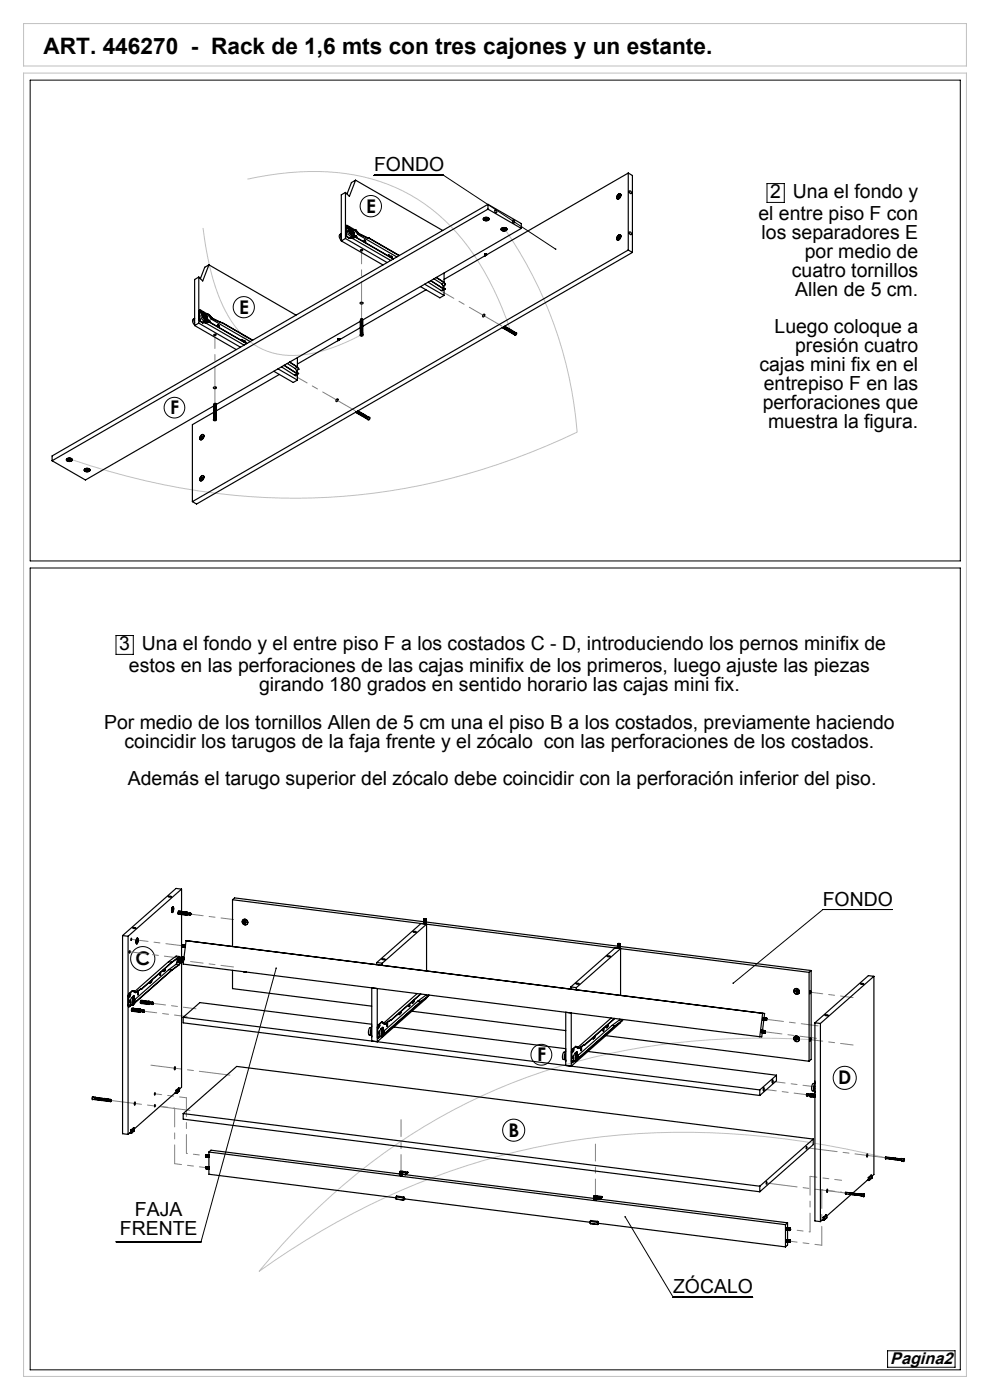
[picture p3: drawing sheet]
<svg xmlns="http://www.w3.org/2000/svg" width="210mm" height="297mm" viewBox="0 0 210 297" stroke-linecap="round" stroke-linejoin="round" font-family="sans-serif">
<path d="M5 15.5h200v276.5h-200zM5 5h200v9h-200zM52.5 38a55.1 55.1 0 0 1 26.3 0 38.8 38.8 0 0 1 22.7 17.5 67.8 67.8 0 0 1 6.8 14.8M43.1 48.4a48.7 48.7 0 0 0 5.4 18.7 15.2 15.2 0 0 0 16.5 8.1 37.1 37.1 0 0 0 11.7-4.2M106.9 48.4a87.8 87.8 0 0 1 15.5 43.3 136.3 136.3 0 0 1-99.3 8.3l-7.8-2.5M171.8 220.5a147.7 147.7 0 0 0-63.2 9.2 131.7 131.7 0 0 0-53.7 40 152.3 152.3 0 0 1 80.5-29.2 174.7 174.7 0 0 1 52.4 5.1" fill="none" stroke="#c0c0c0" stroke-width=".21"/>
<g fill="none" stroke="#000" stroke-width=".21">
<path d="M6.4 17h197.3v102h-197.3zM79.3 37.2h14.8l23.8 15.7M162.7 38.9h3.7v4h-3.7zM6.4 120.5h197.3v170.1h-197.3zM24.6 134.8h3.7v4h-3.7zM189.3 192.9h-14.7l-19.1 15.7M58.6 205.4l-16 58.1h-18M132.6 258.1l10.2 17.1h16.9M188.3 286.6h14.3v3.5h-14.3z"/>
<circle cx="78.7" cy="43.7" r="2.27"/>
<circle cx="51.7" cy="65.2" r="2.25"/>
<circle cx="37" cy="86.5" r="2.19"/>
<circle cx="30.3" cy="203.4" r="2.57"/>
<circle cx="109" cy="239.8" r="2.34"/>
<circle cx="114.8" cy="223.8" r="2.21"/>
<circle cx="179.2" cy="228.7" r="2.45"/>
</g>
<path d="M38.4 203.3l-10.9-1.4M38.8 200.6l-11-1.3M162.3 218.9l10.9 1.4M162.6 216.2l10.9 1.4M85.1 248.5v-11M126.3 253.7v-11" fill="none" stroke="#808080" stroke-width=".21" stroke-dasharray="15.2 1.3 1.3 1.3" stroke-dashoffset="11.6"/>
<path d="M40.3 235.6l-16.8-2.1M48.8 228.1l-16.8-2.1M179.4 253.1l-16.8-2.1M187.8 245.6l-16.7-2.1" fill="none" stroke="#808080" stroke-width=".21" stroke-dasharray="15.2 1.3 1.3 1.3" stroke-dashoffset="8.7"/>
<path d="M49.5 195.1l-9.1-1.2M39.7 215.7l-9.1-1.2M41.6 214l-9.1-1.1M49.5 205.1l-9.1-1.1M171.8 210.5l9.2 1.1M162 231.1l9.1 1.1M163.9 229.4l9.1 1.2M171.8 220.5l9.2 1.2" fill="none" stroke="#808080" stroke-width=".21" stroke-dasharray="15.2 1.3 1.3 1.3" stroke-dashoffset="12.5"/>
<path d="M32.8 234.6l4.2 .5M43.8 245.2l-4.3-.5M178.5 252.9l-4.2-.5M167.6 260.8l4.2 .5" fill="none" stroke="#808080" stroke-width=".21" stroke-dasharray="15.2 1.3 1.3 1.3" stroke-dashoffset="15"/>
<path d="M37 235.1v11.8M39.5 244.7v-11.8M174.3 252.4v11.8M171.8 261.3v-11.7" fill="none" stroke="#808080" stroke-width=".21" stroke-dasharray="15.2 1.3 1.3 1.3" stroke-dashoffset="11.3"/>
<path d="M39.5 232.9l-6.7-.9M37 246.9l6.8 .8M171.8 249.6l6.7 .8M174.3 264.2l-6.7-.9" fill="none" stroke="#808080" stroke-width=".21" stroke-dasharray="15.2 1.3 1.3 1.3" stroke-dashoffset="13.8"/>
<path d="M76.7 67.7v-14.6M106.4 69.2l-12.6-7.4M45.6 85.7v-14.7M75.3 87.1l-12.7-7.3" fill="none" stroke="#808080" stroke-width=".21" stroke-dasharray="15.2 1.3 1.3 1.3" stroke-dashoffset="7.3"/>
<path d="M155.4 208.5v.2l.1-.1-.1 .1h.3l-.1-.3zM58.5 205.3l-.1 .2h.3v-.2l-.1 .1v-.2zM132.5 258a.17 .17 0 0 0 .1 .3 .17 .17 0 0 0 .2-.2 .17 .17 0 0 0-.3-.1l.1 .1zM117.8 52.7l-.1 .2 .3 .1-.1-.1 .1 .1v-.3z" fill="#000"/>
<g fill="none" stroke="#000" stroke-width=".25">
<path d="M75.4 38.2l18.5 10.7M75.4 38.2l-1.3 3.5-.8-.9M75.4 38.2l-.9 .5-.9 2.5M133.3 36.7l-39.1 22.6M133.3 36.7v16.3M133.3 36.7l.8 .5v16.4M42.2 58.8l-.9 .5v9.8M42.2 58.8v9.8M44.3 56.2l18.5 10.7M44.3 56.2l-1.3 3.4-.8-.8M44.3 56.2l-.9 .5-.9 2.4M72.4 50.5l-.2-.6 .2-.3-.3 .1a.88 .88 0 0 0 .3 1.3"/>
<path d="M72.4 51.1l8.8 5.1M73.3 50.6l8.8 5.1M73.3 40.8v9.8M73.3 50.6l-.9 .5M73.3 40.8l-.9 .5v9.8M73.3 49.7h.2M73.3 48v1.7M73.4 48l.2-.2 1.6 .9M73.4 48v1.6M73.4 49.6l.1 .1M73.4 49.6l-.1 .1M73.4 48h-.1"/>
<path d="M73.4 49.8l.3 .4M73.4 49.8l.2 .5M73.4 49.8h.1M73.5 49.7v.1M73.5 47.8l-.2 .2M73.5 49.7h.1M73.6 48l.2 .3M73.6 50.3l.5 .2M73.7 50.2l.4 .3M73.7 50.2l-.1 .1M73.8 48.4v.1M73.8 48.3v.1"/>
<path d="M73.8 48.2l-.2-.2v.3l.2 .1M73.8 48.2v.2M73.8 48.4h.1M73.8 48.2v.1M74 48.2l.2 .3a.79 .79 0 0 0-.3 1.1 .79 .79 0 0 0 1.1 .3h.1M74.1 50.5l.7 .1M74.1 48.6a.82 .82 0 0 1 .9 .4 .82 .82 0 0 1-.1 1l-.4-.2-.3-.3-.2-.5zM74.1 50.5h.1M74.2 50.5h-.1M74.2 48.7a.73 .73 0 0 1 .7 .3 .73 .73 0 0 1-.1 .9l-.6-.4-.1-.4zM74.2 50.4l-.1 .1M74.2 48.6l.4 .1 .3 .3 .1 .6-.1 .3"/>
<path d="M74.3 48.5l-.3-.3 .2 .4M74.4 49h.2a.22 .22 0 0 1 .2 .3 .22 .22 0 0 1-.2 .2zM74.4 49v.4l.3 .1M74.8 50.6h.1M74.8 50.6l8.1 4.7M74.9 50h.2M75 49.9v.2v-.1M75 49.9h.1M75.1 49.8v.2M75.1 49.7v.1a.22 .22 0 0 1 .2 .2 .22 .22 0 0 1-.3 .2l-.2-.2M75.2 48.8l.7 .9M75.2 48.8l.3 .1"/>
<path d="M75.2 48.7v.1M75.2 48.7l.3 .1M75.2 48.7h.1M75.3 50l.3 .4M75.4 50.2l-1.2 .2M75.4 50.3l-1.2 .2M75.4 50.2v.1M75.4 50.3l-.6 .3M75.4 50.3l8 4.7M75.4 50.2l8.1 4.7M75.4 50.2h.1M75.4 50l.2 .4"/>
<path d="M75.4 50.1v.1M75.4 50.2v-.2h.1l.1 .4M75.4 50.2l.1 .1M75.5 48.9l.6 .7M75.5 48.8l.6 .7 1.8 .9M75.5 48.8v.1M75.9 49.7l8.3 4.8M76.1 49.6l-.2 .1M76.1 49.6l1.8 .9M76.5 53h.1a.21 .21 0 0 1 .2-.1 .21 .21 0 0 1 .1 .3h-.1a.21 .21 0 0 1-.2 0 .21 .21 0 0 1-.1-.2zM77.3 50.9l.2 .3M77.5 51.2v.3"/>
<path d="M77.6 51.2l-.3-.3v.4M77.6 51.2v.3M77.6 51.2h-.1M77.9 50.4v.1M77.9 50.5l.4 .1M77.9 50.4l.4 .1M78.3 50.5l6.4 3.7M78.3 50.6l6.4 3.6M78.3 50.5v.1M82.4 54.1l.2 .3 .1-.1-.2-.3-.1 .3M82.9 54.3l.3 .4M82.9 54.6v-.2l.1-.1 .2 .5"/>
<path d="M90.8 59.9l2.8 1.7M91.3 59.6l2.8 1.7M91.4 59.5l2.7 1.8h.3M92.1 59.2l1.6 1M92.5 58.9l1.7 1M92.6 58.8l1.6 1.1M94.2 59.9l.3 .5M94.2 59.9l-.5 .3M94.2 57.9v2M102.5 46.3l.6-.2a.43 .43 0 0 1 .6 .4 .43 .43 0 0 1-.6 .3 .41 .41 0 0 1-.5-.1 .41 .41 0 0 1-.1-.4zM102.6 46.3l.5-.2a.43 .43 0 0 1 .7 .4 .43 .43 0 0 1-.7 .3 .39 .39 0 0 1-.4 0 .39 .39 0 0 1-.1-.5zM102.8 54h.1"/>
<path d="M102.8 54v.3M102.9 53.9l-.1 .1M102.9 53.9h.1M102.9 53.9v.4M102.9 53.9v.3M103 46.4v.1M103 46.5h.1M103 53.9h.1M103 46.5v.1M103 53.9v.3M103 46.5l-.1-.1 .3 .2M103.1 53.9h.1"/>
<path d="M103.1 53.9v.2M103.1 46.5l.1 .1M103.1 46.4h.2l-.1 .1M103.1 46.5l-.1 .1M103.2 53.9h.1M103.2 53.9v.2M103.2 53.9l.1 .1M103.2 54h.1M103.2 46.3l.3-.1-.1 .2zM103.3 46.4l-.1 .2M103.3 46.5h-.1M103.5 46.2l-.1 .2"/>
<path d="M103.5 43.4l-92.4 53.3v1M103.5 43.4v1M103.5 44.4l-92.4 53.3M103.5 44.4l7.1 4.1M103.5 43.4l7.1 4v1.1M103.7 46.3v.2M105 44.5l.3 .2a.22 .22 0 0 1 .1 .3 .22 .22 0 0 1-.3 .1zM106.3 48.5l.6-.2a.43 .43 0 0 1 .6 .4 .43 .43 0 0 1-.7 .3 .4 .4 0 0 1-.4-.1 .4 .4 0 0 1-.1-.4zM106.4 48.4l.5-.1a.43 .43 0 0 1 .6 .3 .43 .43 0 0 1-.6 .4 .39 .39 0 0 1-.5-.1 .39 .39 0 0 1 0-.5zM106.7 48.7h.1M106.8 48.7h.1M106.9 48.6l-.1 .1"/>
<path d="M106.9 48.7h-.1M106.9 48.7h.1M106.9 48.6l.1 .1M106.9 48.6v.1M107 48.5v.1zM107 48.5l-.3 .1h.1M107 48.7h.1M107 48.4h.3l-.1 .2zM107.2 48.5v.1M107.5 48.5v.1M108.7 46.7l.4 .1a.22 .22 0 0 1 .1 .3 .22 .22 0 0 1-.3 .1zM110.6 48.5l-33.6 19.4"/>
<path d="M130.9 50.9h.3M130.9 42.2h.3M131.1 41.3a.37 .37 0 0 1 .6-.1 .37 .37 0 0 1-.1 .6l-.1 .1a.41 .41 0 0 1-.6 .3 .41 .41 0 0 1 0-.7zM131.1 50a.37 .37 0 0 1 .6-.1 .37 .37 0 0 1-.1 .6l-.1 .1a.41 .41 0 0 1-.6 .3 .41 .41 0 0 1 0-.7zM131.1 41.7h.1M131.1 50.4h.1M131.1 50.9v.1M131.1 42.2h.1M131.1 49.9a.37 .37 0 0 1 .6 0 .37 .37 0 0 1-.1 .6 .4 .4 0 0 1-.3 .4 .4 .4 0 0 1-.5-.3zM131.1 41.2a.37 .37 0 0 1 .6 0 .37 .37 0 0 1-.1 .6 .4 .4 0 0 1-.3 .4 .4 .4 0 0 1-.5-.3zM131.2 41.7h.1M131.2 50.4h.1"/>
<path d="M131.2 41.5h.1M131.2 50.2l.2 .1M131.2 41.7l.1 .1M131.2 50.4l.1 .1M131.2 41.5v.1M131.2 50.2v.1M131.2 50.3l-.1 .1M131.2 50.3h.1M131.2 41.6l-.1 .1M131.2 41.6h.1M131.3 41.5v.1M131.3 50.3l-.1 .1"/>
<path d="M131.3 41.6l-.1 .1M131.3 50.2v.1M131.3 41.5l.1 .1M131.3 41.5h.1M131.4 41.6l-.2 .2v-.1M131.4 50.3l-.2 .2v-.1M131.5 41.4h.2l-.2 .2zM131.5 50.1v.2l.2-.2M131.5 50.1h.2M131.5 41.4h.1M131.5 41.4h.2M133.3 53l-92.5 53.4"/>
<path d="M133.3 53l.8 .6M133.5 40.5l.3 .1a.25 .25 0 0 1 .2 .2 .25 .25 0 0 1-.3 .3l-.2-.3zM133.5 49.2l.3 .1a.25 .25 0 0 1 .2 .3 .25 .25 0 0 1-.3 .2l-.2-.3zM134.1 53.6l-92.4 53.3-.9-.5M41.3 68.4l-.2-.5 .2-.4a.79 .79 0 0 0-.4 .7 .79 .79 0 0 0 .4 .7M41.3 69.1l8.8 5.1M42.2 68.6l-.9 .5M42.2 68.6l8.8 5.1M42.2 66v1.6M42.2 67.6l.1 .1M42.3 66l.2-.2 1.6 .8M42.3 66v1.6"/>
<path d="M42.3 67.6l.1 .1M42.3 66h-.1M42.3 67.6h-.1M42.3 67.7l.3 .5M42.3 67.7l.2 .5M42.3 67.7l.1 .1M42.4 65.8l-.2 .2M42.4 67.7v.1M42.4 67.7h-.1M42.5 66l.2 .2M42.5 68.2l.5 .3M42.6 68.2l.4 .2"/>
<path d="M42.6 68.2h-.1M42.7 66.4h.1M42.7 66.2v.2M42.7 66.2l-.2-.2v.3h.2M42.7 66.2v.1M42.7 66.3v.1M42.7 66.2h.1M42.9 66.2l.2 .3M43 68.5h.1M43 68.5l.7 .1M43 66.6a.82 .82 0 0 1 .9 .4 .82 .82 0 0 1-.1 .9l-.4-.1-.3-.4-.2-.4zM43 68.4h.1"/>
<path d="M43 68.4v.1M43.1 68.4h-.1M43.1 66.6a.73 .73 0 0 1 .7 .4 .73 .73 0 0 1-.1 .8l-.6-.4-.1-.5zM43.1 68.4h.1M43.1 66.6l.4 .1 .2 .3 .2 .5-.1 .3M43.2 66.5l-.3-.4 .2 .4a.85 .85 0 0 0-.4 .9 .85 .85 0 0 0 .7 .7l.5-.2M43.3 67h.2a.22 .22 0 0 1 .2 .2 .22 .22 0 0 1-.3 .2zM43.3 66.9v.4l.3 .1M43.7 68.6h.1M43.7 68.6l8.1 4.6M43.8 67.9l.1 .1-.1-.1M43.9 67.8l.1 .2-.1-.1"/>
<path d="M44 67.8v.2l-.2-.1M44 67.7a.22 .22 0 0 1 .1 .3 .22 .22 0 0 1-.2 .1l-.2-.1M44.1 66.7l.7 1M44.1 66.7l.3 .1M44.1 66.7h.1M44.2 68.3h.1M44.2 68.3l-1.2 .1M44.2 68l.3 .3M44.2 68.2l-1.1 .2M44.2 68.2v.1M44.2 68.3l-.5 .3M44.2 68.3l8.1 4.6"/>
<path d="M44.2 68.2l8.2 4.7M44.2 68.1h.1M44.3 68l.2 .3M44.3 68.1v.1M44.3 68.1h.1M44.3 68.1h-.1M44.3 68.2l-.1-.2 .2-.1 .1 .5M44.4 66.8l.6 .8M44.4 66.8l.6 .7 1.8 .9M44.4 66.8h.1M44.8 67.7l8.3 4.8M45 67.6l-.2 .1"/>
<path d="M45 67.6l1.8 .8M45.4 71v-.1a.21 .21 0 0 1 .3 0 .21 .21 0 0 1 .1 .2l-.1 .1a.21 .21 0 0 1-.2 0 .21 .21 0 0 1-.1-.2zM46.2 68.9l.2 .3M46.4 69.2v.2M46.4 69.1l-.2-.2-.1 .4M46.4 69.1v.4M46.4 69.1v.1M46.8 68.4h.1M46.8 68.4l.4 .1M47.2 68.5l6.3 3.7M47.2 68.5h.1M47.2 68.5l6.4 3.7"/>
<path d="M51.3 72l.2 .4 .1-.1-.2-.3-.1 .3M51.8 72.3l.3 .4-.2-.4h-.1v.3M58.1 78.8l4.1 2.3 .9-.5M59 78.3l4.1 2.3M59.3 79.4l-13.5 7.8-.1-.2-.3 .2M59.7 77.8l2.8 1.8M60.2 77.5l2.8 1.8M60.3 77.5l2.7 1.7 .3 .1M60.9 77.1l1.7 1.1M61.4 76.8l1.7 1.1M61.5 76.8l1.6 1M62.6 78.2l.3 .4"/>
<path d="M62.9 78.6v.5M63 79.3l-.5 .3M63.1 77.9l.3 .4M63.1 77.9l-.5 .3M63.1 75.9v1.9M63.1 78.5v.7M63.1 79.4v1.2M63.1 77.8l.3 .5M63.3 79.3h-.3M63.3 79.3l-.8 .3M63.4 78.3l-.5 .3M71.7 72h.1"/>
<path d="M71.7 71.9h.1M71.7 71.9v.4M71.7 71.9v.3M71.8 71.9h.1M71.8 71.9v.3M71.9 71.9h.1M71.9 71.9h-.1M71.9 71.8v.3M71.9 71.8v.1M72 71.9h.1M72 71.9v.2M72.1 71.9h.1"/>
<path d="M72.1 71.9v.1M72.1 71.9l.1 .1M72.2 72h.1M76.4 71l.2-.1a.25 .25 0 0 1 .3 0 .25 .25 0 0 1 0 .3l-.1 .1a.24 .24 0 0 1-.3 0 .24 .24 0 0 1-.1-.3zM76.4 64.2l.2-.1a.25 .25 0 0 1 .3 0 .25 .25 0 0 1 0 .3l-.1 .1a.24 .24 0 0 1-.3 0 .24 .24 0 0 1-.1-.3zM76.4 68.2l-30.6 17.7v-.2M76.4 69.5l-13.3 7.7M76.4 71l.1-.3 .2-.1h.2v.4M76.5 71h.4M76.6 71.2l.2-.1-.1 .1M76.6 71.2h.1M76.6 71.1v.1"/>
<path d="M76.7 71v.2M76.8 70.6h-.3M76.8 70.6h.1M76.9 68l-.2-.2-.2 .3M76.9 68.3l-.1-.2-.3 .3M76.9 68.6l-.2-.2-.2 .2M76.9 68.8l-.2-.1-.2 .2M76.9 69.1l-.2-.2-.2 .3M76.9 69.4l-.2-.2-.2 .2M76.9 69.7l-.1-.2-.3 .2M76.9 69.9l-.2-.1-.2 .2M76.9 70.2l-.2-.2-.2 .3"/>
<path d="M76.9 70.5v-.2h-.3l-.1 .3M76.9 67.9h.1a.28 .28 0 0 0-.4-.1 .28 .28 0 0 0-.1 .3M76.9 68.2h.1a.27 .27 0 0 0-.4-.2 .27 .27 0 0 0-.1 .4M76.9 68.5l.1-.1a.26 .26 0 0 0-.4-.1 .26 .26 0 0 0-.1 .4M76.9 68.8v-.1a.27 .27 0 0 0-.3-.1 .27 .27 0 0 0-.2 .3h.1M76.9 69h.1a.28 .28 0 0 0-.4-.2 .28 .28 0 0 0-.1 .4M76.9 69.3l.1-.1a.28 .28 0 0 0-.4-.1 .28 .28 0 0 0-.1 .4M76.9 69.6l.1-.1a.27 .27 0 0 0-.4-.1 .27 .27 0 0 0-.1 .4M76.9 69.8h.1a.26 .26 0 0 0-.4-.1 .26 .26 0 0 0-.1 .3M76.9 70.1a.27 .27 0 0 0-.3-.2 .27 .27 0 0 0-.2 .3l.1 .1M76.9 70.4l.1-.1a.28 .28 0 0 0-.4-.1 .28 .28 0 0 0-.1 .4M76.9 67.8l-.3-.2-.1 .2"/>
<path d="M76.9 70.5v.1M76.9 70.5l-.1 .1M89.2 60.8l4.1 2.4 .9-.5M90.1 60.3l4.1 2.4M90.4 61.5l-13.4 7.7M93.7 60.2l.3 .5M94 60.7v.5M94.1 61.3l-.5 .3M94.2 60.6v.7M94.2 61.4v1.3M94.4 61.3h-.3M94.4 61.3l-.8 .3"/>
<path d="M94.5 60.4l-.5 .3M102.5 66.7a.19 .19 0 0 1 .3 0 .19 .19 0 0 1 0 .3 .22 .22 0 0 1-.2 .2 .22 .22 0 0 1-.2-.2zM106.8 69.4l-.3 .1M106.9 69.3v.2h-.2M107 69.2l-.1 .4-.1 .1v-.2M107 69.3a.26 .26 0 0 1 .3 .2 .26 .26 0 0 1-.3 .3v-.1M107 69.3l.2 .3h-.3M107.3 69.4a.27 .27 0 0 1 .2 .3 .27 .27 0 0 1-.3 .2v-.1M107.3 69.5l.1 .3h-.2M107.5 69.5a.28 .28 0 0 1 .3 .3 .28 .28 0 0 1-.3 .3v-.1M107.5 69.6l.1 .3h-.2M107.7 69.7a.24 .24 0 0 1 .3 .2 .24 .24 0 0 1-.3 .2"/>
<path d="M107.8 69.7l.1 .3h-.3M108 69.8a.29 .29 0 0 1 .2 .3 .29 .29 0 0 1-.2 .3v-.2M108 69.9l.1 .2-.2 .1M108.2 69.9a.26 .26 0 0 1 .3 .3 .26 .26 0 0 1-.3 .3v-.1M108.2 70l.1 .3h-.2M108.3 70.5h.2M108.5 70.1a.27 .27 0 0 1 .2 .3 .27 .27 0 0 1-.3 .2v-.1M108.5 70.1l.1 .2-.1 .2M108.7 70.2a.28 .28 0 0 1 .3 .3 .28 .28 0 0 1-.4 .3l.1-.2M108.7 70.3l.1 .3h-.2M108.8 70.7v.1M108.9 70.4l.1 .1"/>
<path d="M109 70.4a.2 .2 0 0 1 .1 .3 .2 .2 0 0 1-.3 .1M109 70.3h-.1M109 70.3v.1M109 70.3v.2M109 70.5v.2h-.2M109.1 70.4l.4 .3-.1 .2-.2 .1-.3-.1M109.4 70.6a.26 .26 0 0 1 .1 .3 .26 .26 0 0 1-.4 .1M14.2 97.3l.6-.1a.41 .41 0 0 1 .5 .4 .41 .41 0 0 1-.6 .3 .4 .4 0 0 1-.5-.1 .4 .4 0 0 1 0-.5zM14.2 97.3l.5-.1a.43 .43 0 0 1 .6 .3 .43 .43 0 0 1-.6 .4 .39 .39 0 0 1-.5-.1 .39 .39 0 0 1 0-.5zM14.4 97.6l.2 .1-.3 .1zM14.6 97.6h.1M14.6 97.4v.1"/>
<path d="M14.6 97.4h.2M14.6 97.6v.1M14.6 97.5v.2M14.7 97.5l-.1 .1M14.7 97.6l.1 .1M14.7 97.6l-.1 .1M14.7 97.5l.1 .1M14.7 97.5v.1M14.8 97.5v.2M14.8 97.4v.1M14.8 97.6v.1M14.9 97.4l-.1 .1"/>
<path d="M14.9 97.6h-.1M18 99.5l.5-.1a.41 .41 0 0 1 .6 .3 .41 .41 0 0 1-.6 .4 .4 .4 0 0 1-.5-.1 .4 .4 0 0 1 0-.5zM18 99.5l.4-.1a.43 .43 0 0 1 .7 .3 .43 .43 0 0 1-.6 .4 .39 .39 0 0 1-.5-.1 .39 .39 0 0 1 0-.5zM18.1 99.8l.2 .1-.2 .1zM18.3 99.9h-.2M18.3 99.8h.1M18.4 99.8h.1M18.5 99.7l.1 .1M18.5 99.8h-.1M18.5 99.8h.1M18.5 99.7l-.1 .1M18.5 99.7v.1"/>
<path d="M18.6 99.6v.1zM18.6 99.6l-.3 .1h.1M18.6 99.8h.1M42.6 92.8v.2h-.2zM42.6 92.4a.36 .36 0 0 1 .6-.2 .36 .36 0 0 1 0 .6l-.1 .1a.41 .41 0 0 1-.6 .4 .41 .41 0 0 1 0-.7zM42.6 92.4a.37 .37 0 0 1 .6-.1 .37 .37 0 0 1 0 .5l-.1 .2a.41 .41 0 0 1-.6 .3 .41 .41 0 0 1 0-.7zM42.7 92.8h.1M42.7 92.8v.1M42.8 92.6v.4v-.2M42.8 92.6v.1M42.8 92.7l-.1 .1M42.8 92.8v.1"/>
<path d="M42.8 92.7h.1M42.8 92.6h.1M42.9 92.6h-.1M43 92.7l-.1 .1M45.3 89l.2-.1a.22 .22 0 0 1 .3 0 .22 .22 0 0 1 0 .3h-.1a.28 .28 0 0 1-.3 .1 .28 .28 0 0 1-.1-.3zM45.3 82.2l.1-.1a.25 .25 0 0 1 .4 0 .25 .25 0 0 1 0 .3l-.1 .1a.24 .24 0 0 1-.3 0 .24 .24 0 0 1-.1-.3zM45.3 87.5l-4.5 2.6v16.3M45.3 86.1l-27.2 15.7-7-4.1M45.4 88.6h.4v.3h-.5zM45.4 88.6h.4M45.4 85.8v.1M45.4 86.1v.1"/>
<path d="M45.4 86.9v.1M45.4 87.2v.1M45.4 87.5h.1M45.4 88.3v.1M45.4 86.1l.2-.2 .2 .2M45.4 87.5l.2-.2 .2 .2M45.4 88.3l.3-.2 .1 .2M45.4 86.9l.3-.1 .1 .1M45.4 85.8l.4-.2h-.4v.3M45.5 89.1l.1 .1M45.5 89.1l.2-.1-.1 .2M45.5 89v.1"/>
<path d="M45.6 89v.2M45.7 85.6l.1 .1M45.8 86.4l-.2-.2-.2 .3M45.8 86.7l-.2-.2-.2 .2M45.8 87.8v-.2h-.2l-.2 .2M45.8 88l-.2-.1-.2 .2M45.8 88.6l-.2-.2-.2 .2M45.8 86h.1a.27 .27 0 0 0-.4-.1 .27 .27 0 0 0-.1 .3M45.8 86.3a.26 .26 0 0 0-.3-.2 .26 .26 0 0 0-.1 .4M45.8 86.6v-.1a.26 .26 0 0 0-.3-.1 .26 .26 0 0 0-.1 .4M45.8 86.8h.1a.29 .29 0 0 0-.4-.1 .29 .29 0 0 0-.1 .3M45.8 87.1h.1a.28 .28 0 0 0-.4-.1 .28 .28 0 0 0-.1 .3"/>
<path d="M45.8 87.4l.1-.1a.28 .28 0 0 0-.4-.1 .28 .28 0 0 0-.1 .4M45.8 87.7l.1-.1a.27 .27 0 0 0-.4-.1 .27 .27 0 0 0-.1 .3M45.8 87.9a.26 .26 0 0 0-.3-.1 .26 .26 0 0 0-.1 .3M45.8 88.2a.27 .27 0 0 0-.3-.2 .27 .27 0 0 0-.2 .3l.1 .1M45.8 88.5l.1-.1a.29 .29 0 0 0-.4-.1 .29 .29 0 0 0-.2 .3M71.4 84.7a.19 .19 0 0 1 .3 0 .19 .19 0 0 1 0 .2 .22 .22 0 0 1-.2 .3 .22 .22 0 0 1-.3-.2zM75.5 87.4h.1M75.6 87.4h-.1M75.7 87.3l-.2 .3v-.2M75.8 87.2v.3h-.2M75.9 87.2v.4l-.2 .1v-.2M76 87.2a.26 .26 0 0 1 .2 .3 .26 .26 0 0 1-.3 .3v-.1"/>
<path d="M76 87.3l.1 .3h-.2M76.2 87.4a.27 .27 0 0 1 .3 .3 .27 .27 0 0 1-.3 .2v-.1M76.2 87.4l.1 .1M76.3 87.5v.3h-.2M76.4 87.5a.28 .28 0 0 1 .3 .3 .28 .28 0 0 1-.3 .3v-.2M76.5 87.6v.3h-.2M76.7 87.6a.24 .24 0 0 1 .2 .3 .24 .24 0 0 1-.3 .2M76.7 87.7l.1 .3h-.2M76.9 87.8a.25 .25 0 0 1 .3 .3 .25 .25 0 0 1-.3 .2v-.1M76.9 87.8l.1 .3-.2 .1M77.2 87.9a.26 .26 0 0 1 .2 .3 .26 .26 0 0 1-.3 .2v-.1M77.2 88l.1 .2-.3 .1"/>
<path d="M77.4 88.1a.27 .27 0 0 1 .2 .2 .27 .27 0 0 1-.3 .3v-.1M77.4 88.1l.1 .3h-.2M77.5 88.6h.1M77.6 88.2a.28 .28 0 0 1 .3 .3 .28 .28 0 0 1-.3 .2v-.1M77.6 88.3l.1 .1-.1 .2M77.7 88.7h.1M77.9 88.4l.1 .1-.2 .2M77.9 88.4a.2 .2 0 0 1 .1 .3 .2 .2 0 0 1-.3 0M77.9 88.4h.1M78 88.4l.4 .2-.1 .2-.2 .2-.3-.2M78.3 88.5a.26 .26 0 0 1 .1 .4 .26 .26 0 0 1-.4 .1M42.6 101.5v.2h-.2z"/>
<path d="M42.6 101.1a.36 .36 0 0 1 .6-.1 .36 .36 0 0 1 0 .5l-.1 .1a.41 .41 0 0 1-.6 .4 .41 .41 0 0 1 0-.7zM42.6 101.1a.37 .37 0 0 1 .6-.1 .37 .37 0 0 1 0 .6l-.1 .1a.41 .41 0 0 1-.6 .3 .41 .41 0 0 1 0-.7zM42.7 101.5h.1M42.7 101.5v.1M42.8 101.3v.4v-.2M42.8 101.3v.1M42.8 101.4l-.1 .1M42.8 101.3h.1M42.8 101.5v.1M42.9 101.4l.1-.1zM43 101.4l-.1 .1M26 198.5l1.2 .1"/>
<path d="M26 198.5v42l1.2 .2M27.2 198.6v42.1M27.8 199v.5zM28.2 196.9h.6l-.3 .1zM29 199.7h.1M29 199.1l.1-.1a.82 .82 0 0 1-.2 1.2v-.6zM29 199.6v.1M29 199.7l.1 .1M29 199.5h.1M29 199.8h.1M29.1 199.1l-.1 .3zM29.1 199.6v.1"/>
<path d="M29.1 199.6h.1M29.1 199a.81 .81 0 0 1-.2 1.2v-.6zM29.1 199.5v-.1v.2M29.1 199.7v.1M29.1 199.5v.1M29.1 199.3h-.1M35.7 190.2h.7l-.5 .1zM36.5 193h.1M36.6 193h.1M36.6 192.4a.82 .82 0 0 1-.1 1.2l-.1-.7zM36.6 193v.2M36.6 192.9l-.1 .1"/>
<path d="M36.6 192.9h.1M36.6 193.2h.1M36.6 192.5v.1M36.6 192.4v.3zM36.6 192.9l.1 .1M36.6 192.4a.81 .81 0 0 1-.1 1.2l-.1-.6zM36.6 192.6h.1M36.6 192.9v-.2v.2M36.7 193h-.1M38 193.6v.3M38 193.6l1.3 .1v.4l-1.3-.2M38 193.6v.2"/>
<path d="M38 193.8l1.3 .2M38 193.8v.1M38.1 194h.1M38.2 193.4h.1M38.2 193.4l1.2 .1M38.2 193.4h-.1l1.3 .2M38.5 188.6l-1.2-.1-11.3 10M38.5 188.6v4.8M38.5 194v9M38.5 188.6l-11.3 10M39.4 194.1h.1M39.5 199.6l-.6 4.9 122.3 15.4"/>
<path d="M39.5 199.6l122.7 15.4M39.5 199.6h.4M39.5 193.5l-.1 .1M39.7 193.5l.1 .2-.1-.1v.5l.1-.1-.2 .2M39.7 193.5l-1.8-.2-.2 .3 .1 .3 1.8 .3M39.7 193.5l-.2 .3 .1 .4M40.1 193.8h-.4v.2h.4M40.2 194.1l.1 .1M40.2 193.7l-.1 .2 .1 .2M40.2 193.7v.4M40.2 193.7h.2M40.4 193.7l.1 .2-.2 .3"/>
<path d="M40.4 193.7l-.1 .5M40.4 193.8v.3M40.4 193.9v.1M40.4 194h.1M40.4 194.1h.1M40.4 193.8v.3zM49.3 190.9l122.3 15.4M49.3 190.9v9.9M49.3 190.9l.5-.4 40.1 5M51.4 195.5l.3-.1v.3zM51.8 195.6h.1M51.8 195.5v.1"/>
<path d="M51.9 195.5l.1-.1 .2 .3M51.9 195.5l-.1 .1M51.9 195.6h-.1M51.9 195.6v.2M51.9 195.5h.1M52 195.7h.2M52 195.7l-.1 .1M52 195.8h-.1M52.2 195.7h-.2M87.7 197.6l.6 .1-.4 .1zM89.3 195.9l-9.4 8.3M89.9 195.8l.1 .1"/>
<path d="M89.9 195h.1M89.9 195.1h.1M89.9 195v.8M89.9 195.1l.1 .8M89.9 195h.4zM90 195.1h.1M90 195.1v.8M90 195.1l.1 .8M90.1 195.1h.1M90.1 195.1v.8M90.2 195.1h.1M90.2 195.1l-.1 .8"/>
<path d="M90.2 195.1v.8M90.3 195.1h-.1M90.3 195.1v.8M90.3 195.1h.1M90.3 195h.1M90.3 195v.8M90.4 195.8l-.4 .1M90.4 195.6l40.6 5.1M27.2 211.3h.1M27.2 211.3l.1 1.9M27.2 213.4l.2 .2M27.2 213.4h.1"/>
<path d="M27.3 213.3h.1M27.3 213.3l-.1 .1M27.3 213.2v.1M27.3 211.3v1.9M27.3 211.4v.1M27.3 213.3v.1M27.3 210.8l-.1 .5M27.3 210.8h.1M27.4 211v.1M27.4 211.2v.2M27.4 211.1h.1M27.4 211.2l.1 .1"/>
<path d="M27.4 211.1v.1M27.4 210.8l-.1 .5M27.5 211.4v.1M27.5 211.1l-.1-.1v.5l.1-.2M27.5 211.1v.2M27.5 201.7v.5zM27.6 210.8v.3M27.6 213.4l-.2 .2-.1-.2M27.6 211.4v.1M27.6 210.7v.4zM27.7 213.3l-.1 .1M27.7 213.3h.1"/>
<path d="M27.7 212.1l-.2 .2 .1 .4M27.7 213.1v.2M27.8 213.2l-.1 .1M27.9 213.2l-.3 .2M28 211.6a1.32 1.32 0 0 0-.2 1.6l.4 .1M28 211.6l.4 .1v-.5l-.2 .5M28 211.6l.1-.1v.2M28.1 211.6h.1M28.1 210.2h.1M28.1 210.2l-.8 .6M28.1 210.1h.1M28.2 210.2l-.8 .6"/>
<path d="M28.2 210.2l.6 .4M28.2 210.2l.3 .1M28.2 210.2h.1M28.2 214.2v.3M28.2 214.2l1.3 .1v.3l-1.3-.1M28.2 214.2v.2M28.2 214.4l1.3 .2M28.2 214.4v.1M28.2 214.6h.1M28.3 211.5v.2M28.3 211.5l.1 .2v-.4l-.1 .4M28.3 211.8a.97 .97 0 0 1-.1 1.4l-.1-.6z"/>
<path d="M28.3 212.2l.1 .3-.1 .3zM28.3 214h-.1M28.3 214l1.2 .1M28.3 211.7a.71 .71 0 0 1 .2 1.1l-.2 .4a.49 .49 0 0 1-.3-.8zM28.3 214h-.1l1.3 .2 .1-.1M28.3 211.5h.1M28.3 212.2l-.2 .2 .2 .4M28.3 211.8l.2 .7-.3 .7M28.4 211.4v-.1l-.1 .2M28.4 211.5h-.1M28.5 210.3h.1M28.5 210.3l.3 .3"/>
<path d="M28.6 212.7h-.1M28.6 212.6v.1M28.6 212.7l-.1 .1M29.3 210.3v.1M29.3 210.8l-.1 .2M29.3 210.8h.1M29.3 210.4h.1M29.3 210.4v.4M29.4 210.4l-.1-.1v.8l.1-.3M29.4 210.4v.4M29.5 214.7h.1M29.8 209.8l-1 .7-.3-.2"/>
<path d="M29.8 209.8v.1M29.8 209.9l-1 .7M29.8 214.1l.2 .2-.1-.1-.1 .5 .1-.1-.2 .2M29.8 214.1l-.1 .3v.4M29.8 214.1l-1.8-.2-.1 .3 .1 .3 1.7 .3M30 212.5v.3M30 212.5l1.4 .2v.3l-1.4-.2M30 212.5h.1M30.1 212.5v.3M30.1 212.5l1.3 .2M30.1 212.8l1.3 .1M30.1 212.8h-.1"/>
<path d="M30.1 212.9h.1M30.1 209.7l-.3 .1M30.1 209.7v.1M30.1 209.8l-.3 .1M30.2 212.2l-.4 .1v.6l1.8 .2M30.2 212.2l-.1 .2 1.3 .1M30.2 212.2l-.1 .2M30.2 212.2l1.5 .2M30.2 214.4h-.4v.2h.4M30.3 214.7l.2 .1M30.4 214.2l-.2 .2 .1 .3M30.4 214.2l.1 .1v.5"/>
<path d="M30.4 214.2l-.1 .5M30.5 214.3l.1 .2-.1 .3M30.6 214.5v-.1v.3v-.1M30.6 214.5h-.1M30.6 214.5h.1M30.6 214.4l-.1 .3zM30.6 214.5l-.1 .1M30.6 214.4v.1M31.5 212.4l-.1 .1M31.7 212.4l.1 .2v-.1l-.1 .5 .1-.1-.2 .2M31.7 212.4l-.1 .4v.3M31.8 208.3v.3"/>
<path d="M31.9 208.2l-.1 .4v-.3M32.1 212.7l-.4 .1v.1h.4M32.1 208l-.1 .4M32.2 208l-.1 .4-.1-.3M32.2 213.1h.1M32.2 212.6l-.1 .2 .1 .3M32.2 212.6v.5M32.2 212.6h.2M32.4 212.6l.1 .3-.2 .2M32.4 212.6l-.1 .5M32.4 212.7l.1 .3M32.4 212.8v.1"/>
<path d="M32.4 212.9h.1M32.4 212.8h.1M32.4 213h.1M32.5 212.7l-.1 .3zM33.9 206.4l.1 .5 .1-.3M34 206.6l-.1 .3M34 206.6h.1M34 206.4v.2M34.1 206.3v.3M34.7 205.8l-.1 .3M34.7 205.7l-.1 .4v-.3M34.9 205.7h.1"/>
<path d="M34.9 205.6v.3l.1-.3M34.9 205.6h.1M34.9 205.6v.1M34.9 205.6l.1 .1M35 205.5l-.1 .4M35 205.9h-.1M35 205.5v.1M35 205.7h-.1M35 205.6v.1M35 205.6l-.1 .1M35 205.4l-.1 .6-.1-.4M35.7 204l.7 .1"/>
<path d="M35.7 204l-7.1 6.3M35.8 205.7l-7.2 6.4M35.8 205.7l.6 .1M36.4 205.8l-7.8 6.8M36.4 204.1l-6.3 5.6M37.4 204.5l-1.6 1.2M37.4 204.5l.6 .1M37.6 204.1l-.2 .4M37.6 204.1l.6 .1M37.6 203.4v.7M37.9 203.1l.3 .1M38 203.6v.3"/>
<path d="M38 203.6l1 .1M38 203.9l.9 .2M38 203.6h.1M38 204.6l-1.6 1.2M38 203.9l.9 .1M38 203.9h.1M38.1 202.9l-1.7 1.2M38.1 202.9l.1 .3M38.1 202.9l-.7-.1-1.7 1.2M38.1 204h.1M38.2 203.4h-.4v.6l1.1 .1M38.2 203.4l-.1 .1 .9 .1-.9-.1"/>
<path d="M38.2 203.4h.2M38.2 203.4h.1M38.2 204.2l-.2 .4M38.2 204.2l-.2 .5-1.6 1.2-7.8 6.8M38.2 203.2l-.1-.2-1.7 1.2-6.3 5.6M38.4 203.4l.6 .1M38.4 203.3l.6 .1h-.6M38.4 203.3h.1M38.4 203.5h.1M38.4 203.4h.1M38.4 203.3v.1M38.4 203.4v.1"/>
<path d="M38.4 203.2l.6 .1h-.6M38.4 203.2h.1M38.4 203.2v.1M38.4 203.2l.6 .1M38.4 203.1h.1M38.4 203.1v.4M38.5 203.1h.1M38.5 203.1l.5 .1zM38.5 204.1v26.6l-.4 .3M38.7 200.7l.6 .1M38.7 200.8l.6 .1M38.7 200.8h.1"/>
<path d="M38.7 200.7h.1M38.7 200.7v.1M38.7 200.6l.6 .1M38.7 200.6v.1M38.7 200.8l.6 .1h-.6M38.7 200.6h.1M38.7 200.6h.6M38.7 200.8v.1M38.7 200.5h.1M38.7 200.5l.6 .1M38.7 200.9h.1M38.8 200.5h.1"/>
<path d="M38.8 200.5l.5 .1M38.8 200.5l-.1 .3M38.8 200.4l.6 .1M38.8 200.4h.1M38.9 215.8l122.3 15.4M38.9 215.8v1.2l122.3 15.4M38.9 215.8l3.5-3.1 36.5 4.6M49.3 205.8v3.9l29.6 3.7M51.7 206.1l.6 .1zM78.8 219.1h.1M78.8 218.6v.5M78.8 218.1l-.3 1a.32 .32 0 0 0 0 .3 .32 .32 0 0 0 .3 .2"/>
<path d="M78.8 218a.69 .69 0 0 0-.7 1l.2 .5 .4 .1M78.8 217.8l.1 1.9M78.8 217.8h.1M78.8 219.9l.1 .1M78.8 219.9h.1M78.9 217.5l-.1 .3M78.9 219.8l-.1 .1M78.9 209.6v11.2M79.9 204.2l1.2 .1M79.9 204.2v.4M80 209.7v11.3l10.5-9.4M80.1 218v1.9"/>
<path d="M80.1 218h.1M80.1 220h.1M80.1 219.9l.1 .1M80.1 219.9v.1M80.2 220h-.1M80.2 217.5l-.1 .5M80.2 217.5h.1M80.3 217.7v.1M80.3 217.9l-.1 .2M80.3 217.9h.1M80.3 217.8h.1M80.3 217.8v.1"/>
<path d="M80.3 217.5l-.2 .5M80.4 217.8l-.1-.1v.4l.1-.2M80.4 217.8v.1M80.5 217.4l-.1 .4M80.5 217.4v.4zM80.5 219.9v.1M80.5 219.9h.1M80.6 218.8l-.2 .2 .1 .3M80.6 219.8l-.1 .1M80.6 219.9h-.1M80.7 219.9h.4M80.7 219.9l-.2 .1"/>
<path d="M80.8 218.3l.2-.2v.2M80.9 218.2v.1M80.9 216.8h.1M80.9 216.8l-.7 .7M81 218.3h-.1M81 216.8l-.7 .7M81 216.9l.7 .3M81 216.9l.3 .1M81 216.8h.1M81 216.8v.1M81.1 203.5h.6l-.4 .1zM81.1 216.8h.1"/>
<path d="M81.1 216.8l-.1 .1M81.1 216.8l.2 .1M81.1 204.3l9.4-8.2v9.9M81.1 204.3l-.1 .5M81.1 218.3l.1-.4v.4h-.3a1.32 1.32 0 0 0-.2 1.6M81.1 218.5l.1-.1a.97 .97 0 0 1-.2 1.4l-.1-.6zM81.1 218.9l.2 .1-.2 .4zM81.2 218.4a.71 .71 0 0 1 .2 1.1l-.2 .4a.49 .49 0 0 1-.3-.8zM81.2 217.9l-.1 .4zM81.2 218.8l-.2 .3 .1 .3M81.2 218.4l.1 .8-.3 .6M81.3 216.9v.1"/>
<path d="M81.3 217l.4 .2M81.4 219.3h.1M81.4 219.3v.1M81.5 219.3h-.1M81.5 219.4l-.1 .1M81.5 219.3v.1M82.1 217v.1M82.1 217.4v.3M82.1 217.1h.1M82.1 217.4l.1 .1M82.1 217.1v.3M82.2 217.1l-.1-.2v.8l.1-.2"/>
<path d="M82.2 217.1v.4M82.7 216.5l-1 .7-.4-.3M82.7 216.5h.1M82.7 216.5l-1 .7M83 216.4l-.3 .1M83 216.4h.1M83.6 217.9l36.4 4.6M84.7 214.9l-.1 .3M84.7 214.9v.4v-.4M85 214.7l-.1 .3M85 214.6l-.1 .5v-.4M86.8 213.1v.5l.1-.3"/>
<path d="M86.8 213.3v.2M86.8 213.3h.1M86.8 213v.3M86.9 212.9v.4M87.4 214.5l32.6 4.1M87.5 212.6v.2zM87.5 212.4v.4zM87.6 212.5l-.1 .1M87.6 212.3l-.1 .6-.1-.4M87.8 212.2l-.1 .4 .1-.4M87.9 212.1l-.1 .5-.1-.4M88.5 210.8l-7.1 6.2"/>
<path d="M88.7 212.4l-7.3 6.3M88.7 212.4h.6M89.2 210.9l-6.2 5.5M89.3 210.9l-6.3 5.5M89.3 212.4l-7.8 6.9M90.3 211.2l-1.6 1.2M90.3 211.2l.6 .1M90.3 211v.2M90.9 211.3l-1.6 1.1M90.9 211.1v.2M91 211.1l-.1 .2-1.6 1.2-7.8 6.9M120 214.8l1.2 .1v11.3l-1.2-.2z"/>
<path d="M121.1 209.4l1.2 .1M121.1 209.4l-.1 .4M122.2 208.7h.7l-.4 .1zM122.3 209.5l-.1 .5M126.1 219.9v.3M126.2 219.8l-.1 .5v-.4M127.9 218.3l.1 .5 .1-.3M128 218.5l-.1 .2M128 218.5h.1M128 218.2v.3M128.1 218.1v.4M128.5 219.7l43.1 5.4"/>
<path d="M128.6 217.8l.2-.1zM128.6 217.8l.1 .2zM128.6 217.6h.1v.4zM128.7 217.7h.1M128.8 217.5l-.1 .6-.1-.4M128.8 202.8l.7 .1-.4 .1zM128.9 217.4v.3M129 217.4l-.1 .3M129 217.3l-.1 .5v-.4M129.6 216l-7 6.2M129.8 217.5l-7.2 6.4M129.8 217.5l.6 .1"/>
<path d="M130.3 216.1l-6.2 5.4M130.4 216.1l-6.3 5.5M130.4 217.6l-7.7 6.9M131 201l.2 .1M131 200.2h.1M131.1 200.3h.1M131.1 200.2v.8M131.1 200.2h.1M131.1 200.3v.7M131.1 200.2h.4zM131.1 200.3l.1 .7M131.2 200.3h.1"/>
<path d="M131.2 200.3v.8M131.2 200.3l.1 .8M131.3 200.3h.1M131.3 200.3v.8M131.4 200.3h.1M131.4 200.3l-.1 .8M131.4 200.3v.7M131.4 216.4l-1.6 1.1M131.4 216.4h.6l-1.6 1.2M131.4 200.2h.1M131.5 200.3h-.1M131.5 200.3h.1"/>
<path d="M131.5 200.3l-.1 .7M131.5 216.2l-.1 .2M131.5 200.2h.1M131.5 200.2v.1M131.5 200.2v.8M131.5 201l-.3 .1M131.5 200.8l40.6 5.1M131.6 201.2l-9.3 8.3M131.6 201.2v10M131.6 216.8l-10.4 9.4M131.6 201.2l-1.1-.1-9.4 8.3M132.1 216.3l-.1 .2-1.6 1.2-7.7 6.9"/>
<path d="M161.4 218.8l.8 .2M161.4 218.9l.8 .1M161.4 218.8l.8 .1M161.4 218.8l.1 .2M161.4 219l.8 .1M161.4 218.8h.8M161.4 218.7l.8 .1M161.5 219l.7 .1M161.5 218.6h.8M161.6 218.5l-.2 .3M161.7 219.1l-.1 .9-.4-.1M161.7 216.2l.8 .1"/>
<path d="M161.8 216.3l.7 .1M161.8 216.2l.7 .1M161.8 216.2h.7M161.8 216.1v.3M161.8 216.1l.7 .1M161.8 216l.7 .1M161.8 216.4l.7 .1M161.8 216l.8 .1M161.8 215.9l.8 .1M161.9 215.9l-.1 .2M162 216.4l-.2 2.2M162.2 219h.1"/>
<path d="M162.2 218.9v.1M162.2 218.9h.1M162.2 219.1h.1M162.2 218.8v.1M162.2 218.8h.1M162.2 215h-.4l-.6 4.9M162.2 215l-.1 .9M162.2 218.7h.1M162.2 218.7l-.7-.1 .7 .1M162.3 219.1h.1M162.3 218.7h-.1M162.3 218.7h.1"/>
<path d="M162.3 218.7v.4zM162.5 216.3h.1M162.5 216.3v.1M162.5 216.4h.1M162.5 216.2v.1M162.5 216.2h.1M162.5 216.4v.1M162.5 216.1h.1M162.5 216.5h.1M162.6 216.1h-.1M162.6 216.5h.1M162.6 216v.1"/>
<path d="M162.6 216h.1M162.6 216.1v.3zM162.6 216.4v.1M162.6 216l.1 .1M168.8 210.3h.1M168.8 210.2v.1M168.9 210.2l-.1 .1M168.9 210.2v-.1l.3 .2h-.2M168.9 210.3v.2M168.9 210.5h.1M168.9 210.1v.1M168.9 210.3h.1"/>
<path d="M169 210.3l-.1 .2M169.2 210.3h-.2M169.3 210.2v.2M169.3 210.4v.1M169.5 210.3l-.2 .1M169.5 210.4l-.2-.2v.3M169.5 210.4l-.2 .1M169.5 210.5l-.1 .3M171.6 206.3v18.8M171.9 210.2l.1 .2-.2 .4zM172.1 205.9l-.5 .4M172.1 205.9v18.8l-.5 .4"/>
<path d="M172.9 217v42l1.1 .2M172.9 217l1.1 .1M174 217.1v42.1M175 215.3l.7 .1-.4 .1zM182.6 208.7h.6l-.4 .1zM185.4 207.1v42.1l-.5 .3M185.4 207.1l-11.4 10M185.4 207.1l-1.2-.1-11.3 10M19.7 233.2l.4 .1M19.7 232.7v.5M19.7 232.7h.1M19.7 232.7l.4 .1"/>
<path d="M19.8 232.7l-.2-.1-.1 .3 .1 .4 .1-.1M20.2 233.2h.1M20.2 232.9v.1M20.2 232.9v.3M20.2 232.8h-.1l-.1 .3v.2l.2-.1M20.2 232.8v.1M20.3 232.9h.2M20.5 233.2l-.3 .1v-.5l.1 .4h.2M20.6 232.9v-.1a.31 .31 0 0 0-.1 .3 .31 .31 0 0 0 .2 .2h.1M20.6 232.9v.3l.2 .1M20.6 232.9h.2M20.9 232.9v-.1v.6l.2-.1"/>
<path d="M20.9 233l.1 .3h.1M20.9 233h.2M21.2 233v-.1v.5h.2M21.2 233l.1 .3 .2 .1M21.2 233h.2M21.5 233v-.1v.5h.2M21.7 233.2l.2 .2M21.7 233.1l-.2-.1v.2l.3 .2M21.8 233.1v-.2a.29 .29 0 0 0-.1 .4 .29 .29 0 0 0 .3 .2v-.1M21.8 233.1l.1 .3h.2M21.8 233.1h.3v.2M22.1 233.1v-.1a.31 .31 0 0 0-.1 .3 .31 .31 0 0 0 .3 .2"/>
<path d="M22.1 233.1l.1 .3 .2 .1M22.1 233.1h.3M22.4 233.1h.1M22.4 233.1v-.1v.5l.1 .1 .1-.1M22.7 233.2l-.3 .1 .3 .2M22.7 233.2v-.1l.1 .5h.2M22.8 233.2v.3l.2 .1M22.8 233.2h.2M23.1 233.2l-.1-.1 .1 .5h.2M23.1 233.2v.3l.2 .1M23.1 233.2l.2 .1M23.4 233.3v-.2v.6l.1-.1"/>
<path d="M23.4 233.3l.1 .3M23.4 233.3h.2M23.5 233.6h.1M23.5 233.3v.3zM27.8 239.8l.1 .1M27.8 239.8v.3l-.6 .6M27.8 239.7v.1M27.8 239.7l.1 .2M27.9 239.9v.4M27.9 239.9h.1M28.3 239.2l.2 .2M28.3 239.2l-.5 .5"/>
<path d="M28.5 239.9l-.6 .5M28.5 239.8h.1M28.5 239.8l-.6 .5M28.5 239.4l-.6 .5M28.5 239.9h.1M28.5 239.4h.1M28.5 239.4v.4M28.6 233.8l.1 .2-.1 .4zM32.8 231.8v.5zM32.8 234.3v.5zM37.1 226.3l.1 .2-.2 .4zM37.1 231.9h.4"/>
<path d="M37.3 231.3l.2 .2M37.3 231.3v.4l-8.8 7.8M37.3 231.3h.1M37.5 231.9h.1M37.5 231.5v.4M37.5 231.5h.1M37.9 230.8l.2 .2M37.9 230.8l-.6 .5M38.1 231.4h.1M38.1 231.4l-.6 .5M38.1 231l-.6 .5M38.1 231h.1"/>
<path d="M38.1 231v.4M38.9 236.2v1.2l122.3 15.4M38.9 236.2l122.3 15.4M38.9 236.2l11.3-10 122.3 15.4M80.1 220l.1 .2M80.5 220l-.3 .2-.1-.2M80.5 220h.1M119.9 224.3h.1M120 223.2a.69 .69 0 0 0-.7 1l.1 .5 .5 .1M120 223.3l-.3 1a.32 .32 0 0 0 0 .3 .32 .32 0 0 0 .3 .2M120 223.8l-.1 .5M120 223v1.9"/>
<path d="M120 223h.1M120 225.1v.1M120 225.1h.1M120 222.7v.3M120 225v.1M121.2 223.2h.1M121.2 223.2l.1 1.9M121.2 225.2l.2 .2M121.2 225.2h.1M121.3 225.2h.1M121.3 225.2h-.1M121.3 225.1v.1"/>
<path d="M121.3 223.2v1.9M121.4 222.6l-.2 .6M121.4 222.6v.1M121.4 222.9h.1M121.4 223.1v.2M121.4 223.1h.1M121.4 222.9v.2M121.4 222.7l-.1 .5M121.5 222.9l-.1-.1v.5l.1-.2M121.5 222.9v.2M121.6 222.6v.3M121.6 225.2l-.2 .2-.1-.2"/>
<path d="M121.6 225.2h.1M121.7 222.6l-.1 .4zM121.7 225.1l-.1 .1M121.7 225.1h.1M121.7 223.9l-.2 .3 .1 .3M121.7 225v.1M121.8 225l-.1 .1M121.8 225.1h.4M121.9 225.1l-.2 .1M122 223.5l.1-.3 .1 .3M122 223.5h.4v-.4l-.1 .4M122 223.5a1.32 1.32 0 0 0-.2 1.6"/>
<path d="M122.1 223.4v.1M122.1 222h.1M122.1 222l-.7 .6M122.2 223.5h-.2M122.2 222l-.8 .7M122.2 222.1l.6 .3M122.2 222.1l.3 .1M122.2 222h.1M122.2 222v.1M122.2 222l.3 .1M122.3 223.7v-.1a.97 .97 0 0 1-.1 1.4l-.1-.6zM122.3 224.1l.1 .1-.1 .4z"/>
<path d="M122.3 223.6a.71 .71 0 0 1 .2 1.1l-.2 .4a.49 .49 0 0 1-.2-.8zM122.3 223.1v.4M122.3 224l-.2 .3 .2 .3M122.4 223.6l.1 .8-.3 .6M122.5 222.1v.1M122.5 222.2l.3 .2M122.6 224.5h.1M122.7 224.5l-.2 .1M122.7 224.6l-.2 .1M122.7 224.5v.1M123.3 222.1v.1M123.3 222.6l-.1 .3"/>
<path d="M123.3 222.2l.1 .1M123.3 222.6h.1M123.3 222.2v.4M123.4 222.3l-.1-.2v.8l.1-.3M123.4 222.3v.3M123.8 221.7l-1 .6-.3-.2M123.8 221.7h.1M123.8 221.7l-1 .7M124.1 221.5l-.3 .2M124.1 221.5v.1M124.1 221.6l-.3 .1M124.7 223.1l40 5"/>
<path d="M125.8 220.1v.3M125.9 220.1l-.1 .4v-.4M161.2 231.2v1.2M162 230.8l.1 .3-.2 .3zM163.9 229.1l.1 .3-.2 .3zM164.7 228.1l-3.5 3.1M164.7 228.1v1.2l-3.5 3.1M168.8 220.4h.1M168.8 220.3h.1M168.8 220.3l.1 .1M168.8 220.3v.1M168.9 220.3l-.1 .1"/>
<path d="M168.9 220.3l.1-.2 .2 .3h-.2M168.9 220.4v.1M168.9 220.5l.1 .1M168.9 220.5h.1M168.9 220.1v.2M168.9 220.4h.1M169 220.4v.2M169.2 220.4h-.2M169.3 220.2l.2 .2-.2 .1zM169.3 220.3v.2M169.5 220.6l-.1 .2M171.2 232l-.1 .2 .1 .3"/>
<path d="M171.2 232v.5M171.2 232h.2M171.4 232l.1 .4-.2 .1M171.4 232l-.1 .5h-.1M171.8 232.2l-.4 .1v.1h.3M171.8 232.7l1.1 .1M171.9 220.2l.1 .2-.2 .5zM171.9 232l-.2 .3 .2 .4M171.9 232l-.1 .3v.4M171.9 232l1 .1M172 232.3v.3M172 232.3v.2"/>
<path d="M172 232.6l.9 .1M172 232.3l.9 .1M172 232.5l.9 .1M172 232.5v.1M172 232.7h.1M172.1 232l.8 .2-.9-.1zM172.1 232.1h.1M172.8 230.4v.6M172.8 229.9l-.3 1a.32 .32 0 0 0 0 .4 .32 .32 0 0 0 .3 .1M172.8 229.9a.69 .69 0 0 0-.6 1l.1 .5 .4 .1M172.8 229.7h.1M172.8 229.7l.1 1.9"/>
<path d="M172.8 231.7l.1 .2M172.8 231.7h.1M172.9 229.3l-.1 .4M172.9 231.7h-.1M27.5 240.3l.4 .1M27.6 240.3h.3M27.9 240.3v.1M27.9 240.4h.1M27.9 240.3h.1M43.7 245.3l.6 .1M43.7 245.3h.6M43.7 247.8l.6 .1"/>
<path d="M43.7 247.8h.1M43.7 245.3h.1M43.7 245.4h.6M43.7 245.2l.6 .1M43.7 247.7h.1M43.7 247.7l.6 .2M43.7 247.9h.6M43.7 245.2h.1M43.7 247.9h.1M43.7 245.4h.1M43.7 247.8v.1M43.7 245.3v.1"/>
<path d="M43.7 245.4l.6 .1M43.7 245.2h.6M43.7 247.7l.6 .1M43.7 247.9l.6 .1h-.6M43.7 247.6l.6 .1M43.7 247.6h.1M43.7 245.1h.1M43.7 245.1v.1M43.7 245.1l.6 .1M43.7 247.9v.1M43.8 247.5l-.1 .4M43.8 245l-.1 .4"/>
<path d="M43.8 247.6h-.1M43.8 245h.1M43.8 248h.1M43.8 245.4v.1M43.8 247.5l.5 .2-.6-.1M43.8 245l.5 .1M43.8 247.5h.1M43.8 247.5l.5 .1M44.3 244.4l.5-.4 40 5.1-.1-.1 .1-.1M44.3 244.4l122.3 15.4M44.3 244.4v4.7l39.8 5M84.1 254.4h.1"/>
<path d="M84.1 253.9h.1M84.1 253.9v.5M84.1 254.4l1.5 .2M84.1 253.9l1.5 .2M84.1 253.7v.2M84.1 253.7l1.5 .2M84.8 248.5h.1M84.8 248.6h.1M84.8 248.6v.7h.5M84.9 248.6h.1M84.9 248.5h-.1M84.9 248.5v.9"/>
<path d="M84.9 248.5h.1M84.9 248.6v.8M84.9 248.5h.4zM85 248.6v.8M85 248.6h.1M85.1 248.6h.1M85.1 248.6v.8M85.2 248.6h-.1M85.2 248.6h.1M85.2 248.6v.8M85.2 248.5h.1M85.3 248.6h-.1"/>
<path d="M85.3 248.5v.9M85.3 248.5h.1M85.3 248.6h.1M85.3 248.5l1.2 .2M85.3 248.5v.8M85.3 248.5v.1M85.3 249.1l40.8 5.1h-.2l.2-.1M85.5 248.7h.4M85.5 248.7h.4zM85.6 254.6h.1M85.6 254.1v.5M85.6 254.6l.3-.3-.3 .3"/>
<path d="M85.6 253.9v.2M85.6 253.9l.1 .1M85.7 254l-.1 .1M85.7 254l-.1 .6M85.7 254.3l39.5 5M86.1 249.2h.1M86.4 248.8l-.4 .4M86.5 248.7l-.1 .1M86.5 248.7l-.6 .5M86.5 248.7h.1M86.5 248.6v.1M125.2 259.5l.1 .1"/>
<path d="M125.2 259.1h.1M125.2 259.5v.1M125.2 259.1v.4M125.2 259.6h.1M125.2 259.6l1.5 .2M125.2 259.1l1.5 .2M125.2 259.1v.5M125.3 258.9l-.1 .2M125.3 258.9l1.5 .2M126.1 254.5h.5M126.1 253.8h.1M126.1 253.7v.8"/>
<path d="M126.1 253.7h.1M126.1 253.8v.8M126.1 253.7h.4zM126.2 253.8h-.1M126.2 253.8v.8M126.2 253.8h.1M126.3 253.8h.1M126.3 253.8v.8M126.4 253.8h-.1M126.4 253.8h.1M126.4 253.8v.8M126.5 253.8h-.1"/>
<path d="M126.5 253.8h.1M126.5 253.8v.8M126.5 253.7h.1M126.5 253.7v.8M126.5 253.7l1.2 .1M126.6 254.3l40.5 5.1M126.7 259.7v.1M126.7 259.3v.4M126.8 253.9h.4M126.8 259.8h-.1M126.8 253.9h.4zM126.8 259.3h-.1"/>
<path d="M126.8 259.7h-.1M126.8 259.7v.1M126.8 259.7l.2-.2-.2 .3M126.8 259.3v.4M126.8 259.1l-.1 .2M126.8 259.1v.1M126.8 259.2v.1M126.8 259.2v.3l39.8 5M127.3 254.4h.1M127.7 254l-.4 .4M127.7 253.8h.1M127.7 253.9v.1"/>
<path d="M127.7 253.8l-.6 .6M127.7 253.9h.1M127.7 253.8v.1M161.2 251.6v1.2M162.6 250.7v.5zM166.6 259.8v4.7M167.1 259.4l-.5 .4M167.1 259.4v1.1M171.1 243.3v.4zM172.5 241.6v1.2l-11.3 10M172.5 241.6l-11.3 10M174.4 258.8l.3 .1"/>
<path d="M174.6 258.3l.1 .1M174.6 258.3v.3l-.6 .6M174.6 258.2v.1M174.6 258.2l.2 .2M174.7 258.9h.1M174.7 258.4v.5M174.8 258.9h-.1M174.8 258.4h-.1M174.8 258.8l-.1 .1M174.8 258.8v.1M174.8 258.4v.4M175.2 257.7l.1 .2"/>
<path d="M175.2 257.7l-.6 .5M175.2 257.7l.2 .2M175.3 258.3h.1M175.3 258.3l-.5 .6M175.3 257.9l-.5 .5M175.4 257.9h-.1M175.4 258.3h-.1M175.4 257.9l-.1 .4M175.4 252.3l.2 .2-.2 .4zM179.3 253.3h.3M179.4 253.3h.1M179.5 252.9l-.2 .1v.3"/>
<path d="M179.6 252.9l.2 .1M179.7 253.3h.2M179.9 253h.2M180 253.3l.3 .1M180.4 253.1l-.2-.1v.3l.4 .1-5.2 4.6M180.8 253.1l-.3 .1 .1 .2h.3l-.1-.2M181.1 253.1h-.3l.1 .2 .3 .2-.1-.4M181.4 253.2h.1M181.4 253.2h-.2v.2l.3 .1M181.7 253.2h-.2v.2l.3 .2M182 253.3l-.2-.1v.3l.3 .1M182.3 253.3h-.2v.2l.3 .1"/>
<path d="M182.6 253.3l.1 .1M182.6 253.3l.1-.1v.2M182.6 253.3h-.2v.2l.3 .2M182.7 253.4v.3M182.7 253.3v.1M182.8 253.8h.3M182.8 253.3l-.1 .1M182.8 253.3v.5M182.8 253.3h.4M183.1 253.8l.1 .1M183.2 253.3l-.1 .5M183.2 253.6h.1"/>
<path d="M183.2 253.5h.1M183.3 253.3l.1 .2-.2 .4zM183.3 253.3h-.1M183.3 253.5l-.1 .2 .1-.1M183.3 253.5v.1M183.9 244.8l.2 .2-.2 .4zM184 250.4h.3M184.2 249.8l.1 .2M184.2 249.8v.4l-3.3 2.9M184.2 249.8h.1M184.2 249.8l.2 .2M184.3 250v.4"/>
<path d="M184.3 250.4h.1M184.4 250h-.1M184.4 250.4h-.1M184.4 250.4h.1M184.4 250v.4M184.8 249.3l.1 .2M184.8 249.3l-.6 .5M184.9 249.9l-.5 .5M184.9 249.9h.1M184.9 249.5l-.5 .5M184.9 249.5h.1M184.9 249.5v.4"/>
<path d="M187.8 245.8h.3M187.8 245.8l.1 .1v-.1M188 245.5h-.2v.3M188.1 245.5h.2M188.2 245.8h.2M188.4 245.5h.2M188.5 245.9h.2M188.9 245.6l-.2-.1v.3l.3 .1M189.2 245.6l-.2 .1 .1 .2 .3 .1-.2-.2M189.3 245.6l.3 .1 .1 .3-.3-.1zM189.6 245.7l.1 .3h.3M189.6 245.7h.3"/>
<path d="M189.9 245.7h.1M190.2 245.7h-.3l.1 .2 .3 .2M190.5 245.8l-.2-.1v.3l.3 .1M190.8 245.8h-.2v.2l.3 .2M191.1 245.9h.1M191.1 245.9l.1-.2v.2M191.1 245.8h-.2v.2l.3 .2M191.2 246.2v.1M191.2 245.9v.3M191.2 245.9h.1M191.2 246.3h.4M191.3 245.8l-.1 .1"/>
<path d="M191.3 245.8l-.1 .5M191.3 245.8h.4M191.6 246.3l.1 .1M191.7 245.8l-.1 .5M191.7 246.1h.1M191.7 246h.1M191.7 245.8l.2 .3-.2 .3zM191.7 245.8h.1M191.8 246l-.1 .2 .1-.1M191.8 246v.1M166.8 260.8l.7 .1M166.8 263.3l.7 .1"/>
<path d="M166.8 260.7l.7 .1M166.8 263.2l.7 .2M166.8 260.9l.7 .1M166.8 263.4l.7 .1M166.8 260.7h.7M166.8 263.4l.7 .2M166.8 260.6l.7 .1M166.8 263.1l.7 .1M166.8 260.5l.8 .1M166.8 263l.8 .1M166.9 260.5l-.1 .5M166.9 263l-.1 .5"/>
<path d="M167.1 261v2M167.1 263.5v.6l-.5 .4M167.5 260.8h.1M167.5 260.9h.1M167.5 263.4h.1M167.5 260.8v.1M167.5 263.4v.1M167.5 263.3h.1M167.5 261h.1M167.5 263.5h.1M167.5 260.7v.1M167.5 260.7h.1"/>
<path d="M167.5 263.2h-.7l.7 .1M167.5 263.2h.1M167.5 263.5v.1M167.5 263.1v.1M167.5 263.1h.1M167.6 260.6h-.1M167.6 261h-.1M167.6 263.1h.1M167.6 260.6h.1M167.6 263.5h.1M167.6 261h.1M167.6 260.6v.4z"/>
<path d="M167.6 263.1v.4zM167.6 263.1l.1 .1M167.7 260.6h.1M167.7 263.1h.1"/>
<circle cx="52" cy="195.6" r=".59"/>
<circle cx="168.9" cy="210.3" r=".59"/>
<circle cx="169" cy="210.3" r=".59"/>
<circle cx="168.9" cy="220.3" r=".59"/>
<circle cx="169" cy="220.4" r=".59"/>
</g>
<text font-size="4.8" x="9.2" y="11.5">ART. 446270 - Rack de 1,6 mts con tres cajones y un estante.</text>
<g font-size="4.1">
<text x="79.4" y="36.4">FONDO</text>
<text x="160.9" y="46.7">el entre piso F con</text>
<text x="163.4" y="42">2</text>
<text x="168.2" y="42">Una el fondo y</text>
<text x="161.6" y="50.7">los separadores E</text>
<text x="168" y="58.7">cuatro tornillos</text>
<text x="170.7" y="54.7">por medio de</text>
<text x="168.7" y="62.7">Allen de 5 cm.</text>
<text x="164.3" y="70.7">Luego coloque a</text>
<text x="168.7" y="74.7">presión cuatro</text>
<text x="161.1" y="78.7">cajas mini fix en el</text>
<text x="162" y="82.7">entrepiso F en las</text>
<text x="161.8" y="86.7">perforaciones que</text>
<text x="162.9" y="90.7">muestra la figura.</text>
<text x="25.3" y="137.9">3</text>
<text x="30.1" y="137.9">Una el fondo y el entre piso F a los costados C - D, introduciendo los pernos minifix de</text>
<text x="27.4" y="142.6">estos en las perforaciones de las cajas minifix de los primeros, luego ajuste las piezas</text>
<text x="55" y="146.6">girando 180 grados en sentido horario las cajas mini fix.</text>
<text x="22.1" y="154.6">Por medio de los tornillos Allen de 5 cm una el piso B a los costados, previamente haciendo</text>
<text x="26.4" y="158.6">coincidir los tarugos de la faja frente y el zócalo con las perforaciones de los costados.</text>
<text x="27.1" y="166.6">Además el tarugo superior del zócalo debe coincidir con la perforación inferior del piso.</text>
<text x="174.5" y="192.1">FONDO</text>
<text x="25.4" y="261.9">FRENTE</text>
<text x="28.6" y="258">FAJA</text>
<text x="142.8" y="274.3">ZÓCALO</text>
</g>
<g font-size="4">
<text x="77.6" y="45.1">E</text>
<text x="50.7" y="66.5">E</text>
<text x="36.1" y="87.9">F</text>
<text x="28.8" y="204.7">C</text>
<text x="113.9" y="225.1">F</text>
<text x="177.8" y="230">D</text>
<text x="107.9" y="241.2">B</text>
</g>
<text font-size="3.6" x="188.8" y="289.3">Pagina2</text>
</svg>
